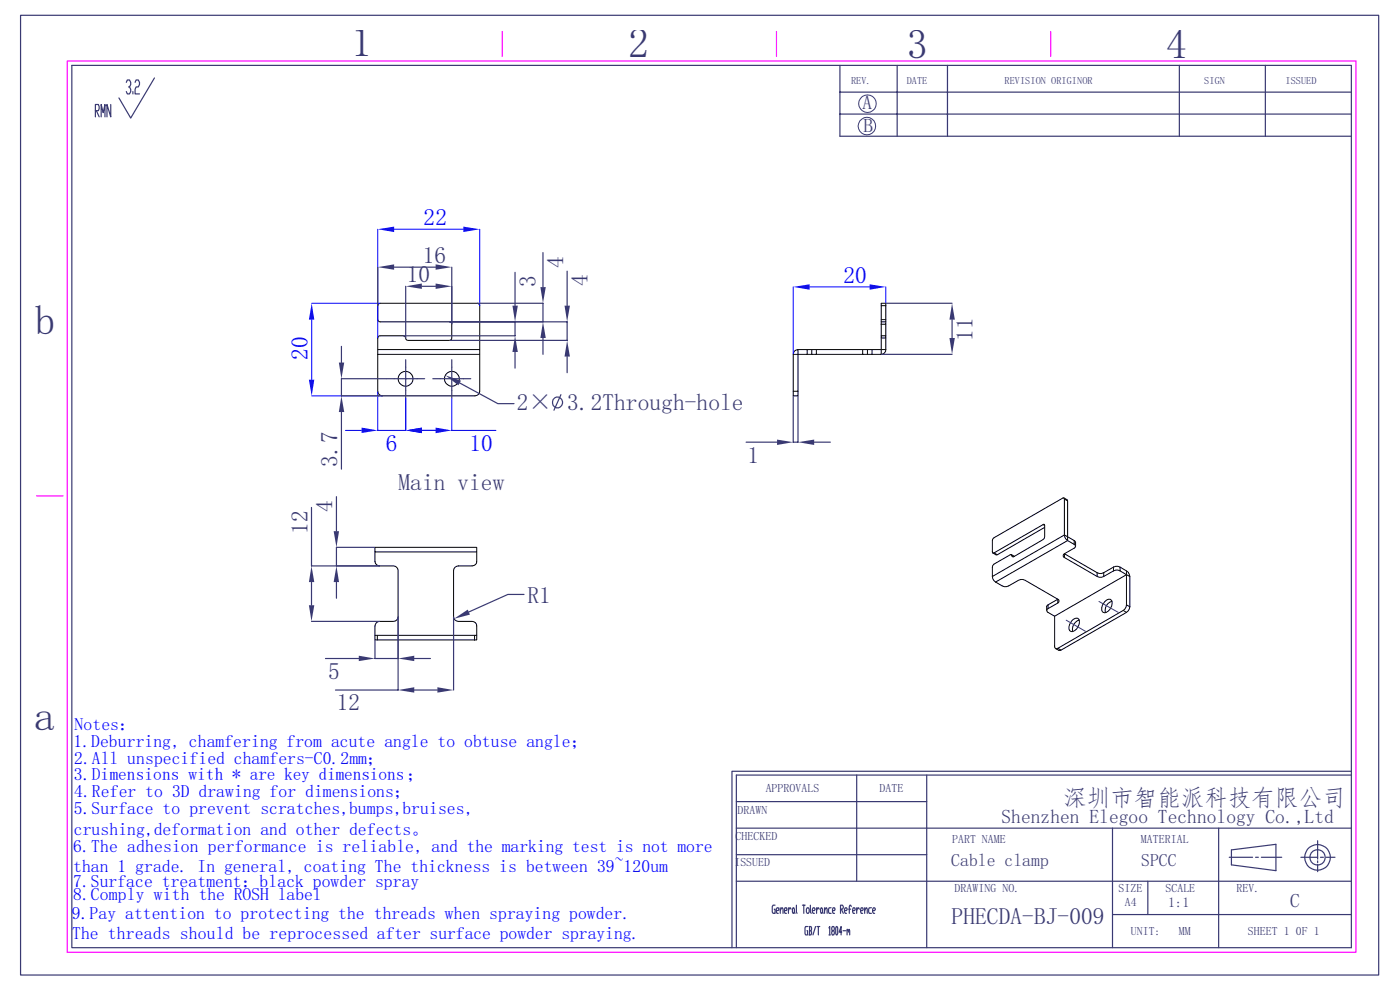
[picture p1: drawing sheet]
<svg xmlns="http://www.w3.org/2000/svg" width="297mm" height="210mm" viewBox="0 0 297 210" stroke-linecap="round" stroke-linejoin="round" font-family="sans-serif">
<path d="M14.3 12.9h273.4v189.1h-273.4zM106.6 6.7v5.3M164.7 6.7v5.3M222.9 6.7v5.3M7.7 105.2h5.7" fill="none" stroke="#f0f" stroke-width=".25"/>
<g fill="none" stroke="#393972" stroke-width=".25">
<path d="M4.4 3.2h288.1v203.6h-288.1zM15.2 13.9h271.5v187.1h-271.5zM26.8 17.5l.2-.5h.5l.2 .5v.4l-.2 .5h-.2M27.5 18.4l.2 .5v.5l-.2 .5h-.5l-.2-.5M28.2 19.4v.5M28.7 17.5l.2-.5h.4l.3 .5v.4l-.3 .5h-.4l-.2 .5v1h.9M32.8 16.5l-5.1 8.5-2.5-4.2M178.2 13.9v15h108.5M178.2 19.5h108.5M190.3 13.9v15M201 13.9v15M250.2 13.9v15"/>
<path d="M268.4 13.9v15M20.2 23.5h.7l.1-.4-.1-.9h-.7v2.6M20.4 23.5l.6 1.3M21.5 24.8v-2.6l.4 1.7 .4-1.7v2.6M23.5 22.2v2.6l-.8-2.6v2.6M178.2 24.2h108.5M156.2 175.7h130.5M156.2 170h40.4M181.7 164.4v22.5M196.6 164.4v36.6M236 175.7v25.3M258.5 175.7v25.3"/>
<path d="M279.5 178.3v3.9M286.7 163.6h-131.4v37.4M286.7 164.4h-130.5v36.6M156.2 186.9h130.5M156.2 181.3h40.4M164.4 192h-.4l-.2 .3v1.1l.2 .3h.4v-.8h-.1M164.7 193.2h.4l.2-.3-.2-.3h-.3l-.1 .3v.5l.1 .3h.3M165.5 193.2l.3-.6h.2l.1 1.1M165.5 192.6v1.1M166.4 193.2h.4l.2-.3-.2-.3h-.3l-.1 .3 .1 .8h.3M167.3 192.6v1.1M167.8 192.9l-.1-.3h-.2l-.2 .6"/>
<path d="M168.2 192.6h.2l.1 .3-.1 .8h-.2l-.1-.3zM168.5 193.4l.2 .3M169 192l.1 1.7M170.2 192h.6M170.5 192v1.7M171.2 192.6h.3l.2 .3v.5l-.2 .3h-.3l-.1-.3v-.5zM171.3 196.5h-.4l-.1 .3 .1 1.5h.4v-.9h-.1M171.6 196.5h.4l.2 .3-.2 .6M171.7 197.4h.3l.2 .6-.2 .3h-.4M171.7 196.5v1.8M171.9 192v1.4l.2 .3M172.3 193.2h.5l.1-.3-.1-.3h-.3l-.2 .3v.5l.2 .3h.3"/>
<path d="M173 196.5l-.5 1.8M173.2 192.6v1.1M173.3 196.5h.6M173.6 196.5v1.8M173.8 192.9l-.1-.3h-.2l-.3 .6M174.2 192.6l.3 .3v.5l-.2 .3-.2-.3zM174.5 193.4l.1 .3M174.9 193.2l.4-.6 .2 1.1M174.9 192.6v1.1M175.9 196.8l.1-.3v1.8M175.9 198.3h.2M176.3 192.6h-.4l-.1 .3 .1 .8h.4"/>
<path d="M176.6 197.4l-.2-.6 .2-.3h.3l.1 .6-.1 .3h-.3l-.2 .3 .2 .6h.3l.1-.3-.1-.6M176.6 193.2h.4l.2-.3-.2-.3h-.3l-.1 .3 .1 .8h.3M177.4 196.5h.2l.1 .3-.1 1.5h-.2l-.1-.3zM178.3 192.9h.4l.2-.3-.2-.6h-.4v1.7M178.5 192.9l.4 .8M178.6 197.7h-.6l.4-1.2v1.8M178.9 197.4h.5M179.2 193.2h.4l.1-.3-.1-.3h-.3l-.1 .3v.5l.1 .3h.3M179.7 197.4l.1-.3 .2 .6M179.7 197.1v1.2M180 197.4l.1-.3 .2 1.2M180 192.9h.5"/>
<path d="M180.6 192.3l-.1-.3h-.2l-.1 1.7M180.9 193.2h.4l.1-.3-.1-.3h-.3l-.1 .3 .1 .8h.3M181.7 192.6v1.1M182.3 192.9l-.1-.3h-.2l-.3 .6M182.6 193.2h.4l.1-.3-.1-.3h-.3l-.1 .3 .1 .8h.3M183.4 193.2l.5-.6 .1 1.1M183.4 192.6v1.1M184.9 192.6h-.5l-.1 .3 .1 .8h.5M185.1 193.2h.4l.2-.3-.2-.3h-.2l-.2 .3v.5l.2 .3h.2M236 194h50.7M243.5 186.9v7.1M260.8 181.8h4.9"/>
<path d="M261.2 180.3l9.5-1.2v5.6l-9.5-1.2zM266.4 181.8h.6M267.6 181.8h4.3M276 181.8h3.5M279.5 182.6v.4M279.5 183.4v1.5M280.1 181.8h.7M281.3 181.8h1.9"/>
<circle cx="279.5" cy="181.9" r="1.63"/>
<circle cx="279.5" cy="181.9" r="2.72"/>
</g>
<g fill="none" stroke="#393972" stroke-width=".21">
<circle cx="183.9" cy="26.7" r="1.86"/>
<circle cx="184" cy="22" r="1.86"/>
</g>
<g fill="none" stroke="#000" stroke-width=".21">
<path d="M80.1 74.2v8.8a1.01 1.01 0 0 0 1.1 1h19.6a1.01 1.01 0 0 0 1-1v-7.8M80.2 64.6l.4-.3h20.7l.4 .3 .1 9.6h-21.7v-2.5l.3-.4 5.2-.1a.65 .65 0 0 1 .5 .8l.4 .2 9.1-.1 .2-.4v-3.2l-.4-.2-15-.1-.3-.4zM101.8 74.2v1h-21.7"/>
<circle cx="86.1" cy="80.3" r="1.57"/>
<circle cx="95.9" cy="80.3" r="1.57"/>
</g>
<path d="M86.1 84.4v6.9M89.5 91.3h2.9M95.8 84.4v6.9h9.4" fill="none" stroke="#00f" stroke-width=".21"/>
<g fill="#00f">
<path d="M86.1 91.3l3.4-.6v1.2z"/>
<path d="M92.4 90.7l3.4 .6-3.4 .6z"/>
</g>
<g fill="none" stroke="#393972" stroke-width=".25">
<path d="M97.5 81.2l8.1 4.4h3.5M119 83.7l-1.5 3.3"/>
<circle cx="118.3" cy="85.3" r="1.13"/>
</g>
<path d="M94.5 79.6l3.3 1.2-.6 .9z" fill="#393972"/>
<path d="M80.1 48.6v23.1M83.6 48.6h14.7M101.8 48.6v16.2" fill="none" stroke="#00f" stroke-width=".21"/>
<g fill="#00f">
<path d="M80.1 48.6l3.5-.5v1.1z"/>
<path d="M98.3 48.1l3.5 .5-3.5 .6z"/>
</g>
<path d="M86.1 60.7v11M89.5 60.7h2.9M95.8 60.7v8" fill="none" stroke="#393972" stroke-width=".25"/>
<g fill="#393972">
<path d="M86.1 60.7l3.4-.6v1.2z"/>
<path d="M92.4 60.1l3.4 .6-3.4 .6z"/>
</g>
<path d="M66.1 64.3h14.5M66.1 67.8v12.7M66.1 84h15" fill="none" stroke="#00f" stroke-width=".21"/>
<g fill="#00f">
<path d="M66.1 64.3l.6 3.5h-1.2z"/>
<path d="M65.5 80.5h1.2l-.6 3.5z"/>
</g>
<path d="M80.1 56.7v8.1M83.6 56.7h8.8M95.8 56.7v12" fill="none" stroke="#393972" stroke-width=".25"/>
<g fill="#393972">
<path d="M80.1 56.7l3.5-.6v1.1z"/>
<path d="M92.4 56.1l3.4 .6-3.4 .5z"/>
</g>
<path d="M115.2 53.6v7.3M101.3 64.3h13.9v4h-19.8M115.2 71.7v3.5" fill="none" stroke="#393972" stroke-width=".25"/>
<g fill="#393972">
<path d="M115.2 68.3l.6 3.4h-1.2z"/>
<path d="M114.6 60.9h1.2l-.6 3.4z"/>
</g>
<path d="M120.3 57.5v7.3M95.4 68.3h24.9v3.9h-24.9M120.3 75.6v3.5" fill="none" stroke="#393972" stroke-width=".25"/>
<g fill="#393972">
<path d="M120.3 72.2l.6 3.4h-1.1z"/>
<path d="M119.8 64.8h1.1l-.6 3.5z"/>
</g>
<path d="M73.3 91.3h3.4M80.1 83.1v8.2h6v-6.9M89.5 91.3h3.4" fill="none" stroke="#00f" stroke-width=".21"/>
<g fill="#00f">
<path d="M76.7 90.7l3.4 .6-3.4 .5z"/>
<path d="M86.1 91.3l3.4-.6v1.1z"/>
</g>
<path d="M109.3 57.8v7M95.4 68.3h13.9v2.9h-23.7M109.3 74.7v3.4" fill="none" stroke="#393972" stroke-width=".25"/>
<g fill="#393972">
<path d="M109.3 71.2l.6 3.5h-1.2z"/>
<path d="M108.7 64.8h1.2l-.6 3.5z"/>
</g>
<path d="M72.4 73.5v3.4M72.4 87.4v12.1M82 80.3h-9.6v3.7h8.7" fill="none" stroke="#393972" stroke-width=".25"/>
<g fill="#393972">
<path d="M71.9 76.9h1.1l-.6 3.4z"/>
<path d="M72.4 84l.6 3.4h-1.1z"/>
</g>
<path d="M86.1 76.3v4h-4.1M95.8 76.3v4h-4M90.1 80.3h-4v4.1M99.9 80.3h-4.1v4.1M158.3 93.8h6.5M168.3 84.1v9.7h1v-9.7M172.7 93.8h3.4" fill="none" stroke="#393972" stroke-width=".25"/>
<g fill="none" stroke="#000" stroke-width=".21">
<path d="M168.3 75.2h1v7.8h-1zM169.3 74.2h1.9v1h-1.9v-1a1.01 1.01 0 0 0-1 1M171.2 74.2h15.7v1h-1.9M172.2 74.2v1h-1M173.2 74.2v1h-1M173.2 75.2h9.8M183 74.2v1h1M184 74.2v1M185 74.2v1h-1M186.9 64.8h1v3h-1zM186.9 71.2h1v.5h-1zM186.9 64.8v-.5h1v.5"/>
<path d="M186.9 71.7v2.5h1M186.9 67.8v.5h1v-.5M186.9 68.3v2.9M187.9 74.2a1.01 1.01 0 0 1-1 1M187.9 68.3v.5h-1M187.9 68.8v2.4M187.9 71.7v2.5M168.3 83v1h1v-1"/>
</g>
<g fill="#393972">
<path d="M169.3 93.8l3.4-.6v1.2z"/>
<path d="M164.8 93.2l3.5 .6-3.5 .6z"/>
</g>
<path d="M168.3 60.9v14.2M171.7 60.9h12.8M187.9 60.9v3.4" fill="none" stroke="#00f" stroke-width=".21"/>
<g fill="#00f">
<path d="M168.3 60.9l3.4-.6v1.2z"/>
<path d="M184.5 60.3l3.4 .6-3.4 .6z"/>
</g>
<path d="M187 75.2h15M188 64.3h14M202 67.8v3.9" fill="none" stroke="#393972" stroke-width=".25"/>
<g fill="#393972">
<path d="M202 64.3l.6 3.5h-1.2z"/>
<path d="M201.4 71.7h1.2l-.6 3.5z"/>
</g>
<path d="M79.5 116.1h21.6v1h-21.6zM79.5 117.1v2a1.01 1.01 0 0 0 1 .9h3a1.01 1.01 0 0 1 1 1v9.8a1.01 1.01 0 0 1-1 1h-3a1.01 1.01 0 0 0-1 1v2M101.1 117.1v2a.94 .94 0 0 1-.9 .9h-3a1.01 1.01 0 0 0-1 1v9.8a1.01 1.01 0 0 0 1 1h3a.94 .94 0 0 1 .9 1v2M80.1 134.8h-.6v.9h.6M100.7 134.8h-20.6v.9h21v-.9h-.4v.9" fill="none" stroke="#000" stroke-width=".21"/>
<path d="M66.1 107.6v12.4h14.4M66.1 131.8h14.4M66.1 123.5v4.9" fill="none" stroke="#393972" stroke-width=".25"/>
<g fill="#393972">
<path d="M65.5 128.4h1.2l-.6 3.4z"/>
<path d="M66.1 120l.6 3.5h-1.2z"/>
</g>
<path d="M84.5 130.9v15.5h-13.3M96.2 130.9v15.5M87.9 146.4h4.9" fill="none" stroke="#393972" stroke-width=".25"/>
<g fill="#393972">
<path d="M92.8 145.8l3.4 .6-3.4 .5z"/>
<path d="M84.5 146.4l3.4-.6v1.1z"/>
</g>
<path d="M111.2 126.1h-3.5l-8.3 3.7" fill="none" stroke="#393972" stroke-width=".25"/>
<path d="M96.3 131.3l2.9-2 .5 1.1z" fill="#393972"/>
<path d="M71.4 105.4v7.3M79.5 116.1h-8.1v3.9h9.1M71.4 123.5v3.4" fill="none" stroke="#393972" stroke-width=".25"/>
<g fill="#393972">
<path d="M71.4 120l.5 3.5h-1.1z"/>
<path d="M70.8 112.7h1.1l-.5 3.4z"/>
</g>
<path d="M69 139.7h7.1M84.5 130.9v8.8h-5v-3.9M87.9 139.7h3.4" fill="none" stroke="#393972" stroke-width=".25"/>
<g fill="#393972">
<path d="M84.5 139.7l3.4-.6v1.1z"/>
<path d="M76.1 139.1l3.4 .6-3.4 .5z"/>
</g>
<g fill="none" stroke="#000" stroke-width=".21">
<path d="M210.6 117.3l.7 .4h.3M210.9 117.3l10.4-6h.3v2.6l-.3 .6-6.2 3.6h-.4v-.2M214.6 117.7l.6 .3M214.7 117.9l-.2-.3-.2 .1-3.4 2-.4 .6v2M214.7 117.9l.4 .2M221.3 111.3l.3 .1M221.6 111.9l-10 5.8-.7-.4M225.7 105.6l.7 .4 .1 .2M225.8 113.5l.7 .4v.8M225.8 113.5l.1 .4 .6 .8M225.8 105.9v-.2l-.3-.1-14.6 8.5-.4 .6v2.4l.2 .2h.2M225.8 105.9l.7 .3v7.7l1.4 .8v.8"/>
<path d="M225.8 118.3v-.8l6.9 4v.8M225.8 113.5l-15.3 8.8M225.8 105.9v7.6M226.5 114.7l-15.3 8.8M226.5 114.7l1.4 .8M227.9 115.5a.44 .44 0 0 1 .2 .4 .44 .44 0 0 1-.2 .4l-2.1 1.2a.44 .44 0 0 0-.3 .4 .44 .44 0 0 0 .3 .4l7.4 4.2 .9-.2 2.1-1.2M227.9 114.7l.3 .4v.8M210.5 122.3l.1 .5 .6 .7M211.2 123.5l1.4 .8 .9 .1 2.6-1.3 .9-.2 7.4 4.2a.44 .44 0 0 1 .3 .4 .44 .44 0 0 1-.3 .4l-2.1 1.2M222.3 128.3l-.3 .4v.8M223.7 130.7v6.4a.43 .43 0 0 0 .2 .4 .43 .43 0 0 0 .5 0M223.9 137.6l.7 .3h.5"/>
<path d="M224.4 127.9v-.8l-2.1 1.2v.8M227.6 131.5a.76 .76 0 0 1 .8-.4 .76 .76 0 0 1 .6 .6 1.92 1.92 0 0 1-1.8 2.2 1.55 1.55 0 0 1 .2-2.3zM228.9 131.5a2.09 2.09 0 0 0-1.4 2.5M232.7 121.5l.5 .2 .9-.2M234.4 127.6a.86 .86 0 0 1 1.5-.1 2.03 2.03 0 0 1-1.7 2.4 1.21 1.21 0 0 1-.1-1.9zM235.9 127.5a2.02 2.02 0 0 0-1.4 2.4M236.2 121.1l.5-.2 .9 .2M236.2 120.3l.5-.2 .9 .2v.8M236.2 120.3l-2.1 1.2v.8M236.2 120.3v.8M237.6 120.3l1.4 .8v.8M237.6 121.1l1.4 .8"/>
<path d="M238.3 129.5l-13.9 8M238.3 129.5l.7 .4M239 121.9l-15.3 8.8-1.4-.8a.44 .44 0 0 1-.2-.4 .44 .44 0 0 1 .2-.4M239 128.3l-.1 .5-.6 .7M239 121.9l.7 .4v6.4M239 129.9l-13.9 8-.7-.4M239 121.1l.4 .3 .3 .9M239 121.9v6.4M239 128.3l.7 .4M239.7 128.7l-.3 .9-.4 .3"/>
</g>
<path d="M226.2 131.6l4.1 2.3M233.1 127.6l4.1 2.3" fill="none" stroke="#393972" stroke-width=".21"/>
<g font-size="8.8" fill="#393972">
<text x="74.5" y="11.9">1</text>
<text x="133.3" y="12.2">2</text>
<text x="192.4" y="12.2">3</text>
<text x="247.4" y="12.3">4</text>
<text x="7.4" y="70.9">b</text>
<text x="7.2" y="154.8">a</text>
</g>
<g font-size="5" fill="#00f">
<text x="89.9" y="47.8">22</text>
<text x="178.9" y="60">20</text>
<text x="65.2" y="76.3" transform="rotate(-90 65.2 76.3)">20</text>
<text x="81.9" y="95.6">6</text>
<text x="99.6" y="95.6">10</text>
</g>
<g font-size="5" fill="#393972">
<text x="86.3" y="59.8">10</text>
<text x="89.7" y="55.8">16</text>
<text x="119.5" y="56.8" transform="rotate(-90 119.5 56.8)">4</text>
<text x="113.6" y="60.8" transform="rotate(-90 113.6 60.8)">3</text>
<text x="124.6" y="60.7" transform="rotate(-90 124.6 60.7)">4</text>
<text x="206.3" y="72.4" transform="rotate(-90 206.3 72.4)">11</text>
<text x="109.6" y="87">2× 3.2Through-hole</text>
<text x="71.5" y="99" transform="rotate(-90 71.5 99)">3.7</text>
<text x="158.6" y="98.1">1</text>
<text x="84.5" y="104">Main view</text>
<text x="65.2" y="113.2" transform="rotate(-90 65.2 113.2)">12</text>
<text x="70.5" y="108.5" transform="rotate(-90 70.5 108.5)">4</text>
<text x="111.9" y="127.8">R1</text>
<text x="69.6" y="144">5</text>
<text x="71.5" y="150.6">12</text>
<text x="225.6" y="170.9">深圳市智能派科技有限公司</text>
<text x="201.9" y="195.9">PHECDA-BJ-009</text>
</g>
<g font-size="4.1" fill="#393972">
<text x="183" y="23.1">A</text>
<text x="183.2" y="28.1">B</text>
<text x="212.5" y="174.6">Shenzhen Elegoo Technology Co.,Ltd</text>
<text x="273.7" y="192.3">C</text>
</g>
<g font-size="3.8" fill="#00f">
<text x="15.8" y="154.8">Notes：</text>
<text x="15.6" y="158.4">1.Deburring, chamfering from acute angle to obtuse angle；</text>
<text x="15.7" y="162">2.All unspecified chamfers-C0.2mm；</text>
<text x="15.7" y="165.5">3.Dimensions with * are key dimensions；</text>
<text x="15.7" y="172.7">5.Surface to prevent scratches,bumps,bruises,</text>
<text x="15.7" y="169.1">4.Refer to 3D drawing for dimensions；</text>
<text x="15.7" y="177.1">crushing,deformation and other defects。</text>
<text x="15.5" y="185">than 1 grade. In general, coating The thickness is between 39~120um</text>
<text x="15.5" y="180.7">6.The adhesion performance is reliable, and the marking test is not more</text>
<text x="15.5" y="188.2">7.Surface treatment：black powder spray</text>
<text x="15.5" y="191">8.Comply with the ROSH label</text>
<text x="15.2" y="194.8">9.Pay attention to protecting the threads when spraying powder.</text>
<text x="15.3" y="199.2">The threads should be reprocessed after surface powder spraying.</text>
</g>
<g font-size="3.8" fill="#393972">
<text x="201.8" y="183.8">Cable clamp</text>
<text x="242.1" y="183.7">SPCC</text>
</g>
<text font-size="3" fill="#393972" x="247.8" y="192.4">1:1</text>
<g font-size="2.5" fill="#393972">
<text x="156.5" y="172.7">DRAWN</text>
<text x="162.4" y="168.1">APPROVALS</text>
<text x="186.6" y="168.1">DATE</text>
<text x="156" y="178.2">CHECKED</text>
<text x="202" y="178.8">PART NAME</text>
<text x="242" y="178.8">MATERIAL</text>
<text x="155.8" y="183.7">ISSUED</text>
<text x="202.5" y="189.3">DRAWING NO.</text>
<text x="237.3" y="189.3">SIZE</text>
<text x="247.2" y="189.3">SCALE</text>
<text x="262.3" y="189.3">REV.</text>
<text x="238.6" y="192.3">A4</text>
<text x="239.9" y="198.3">UNIT:</text>
<text x="250.1" y="198.3">MM</text>
<text x="264.8" y="198.3">SHEET 1</text>
<text x="274.9" y="198.3">0F 1</text>
</g>
<g font-size="2.2" fill="#393972">
<text x="180.6" y="17.8">REV.</text>
<text x="192.4" y="17.8">DATE</text>
<text x="213.1" y="17.8">REVISION ORIGINOR</text>
<text x="255.5" y="17.8">SIGN</text>
<text x="272.7" y="17.8">ISSUED</text>
</g>
</svg>
